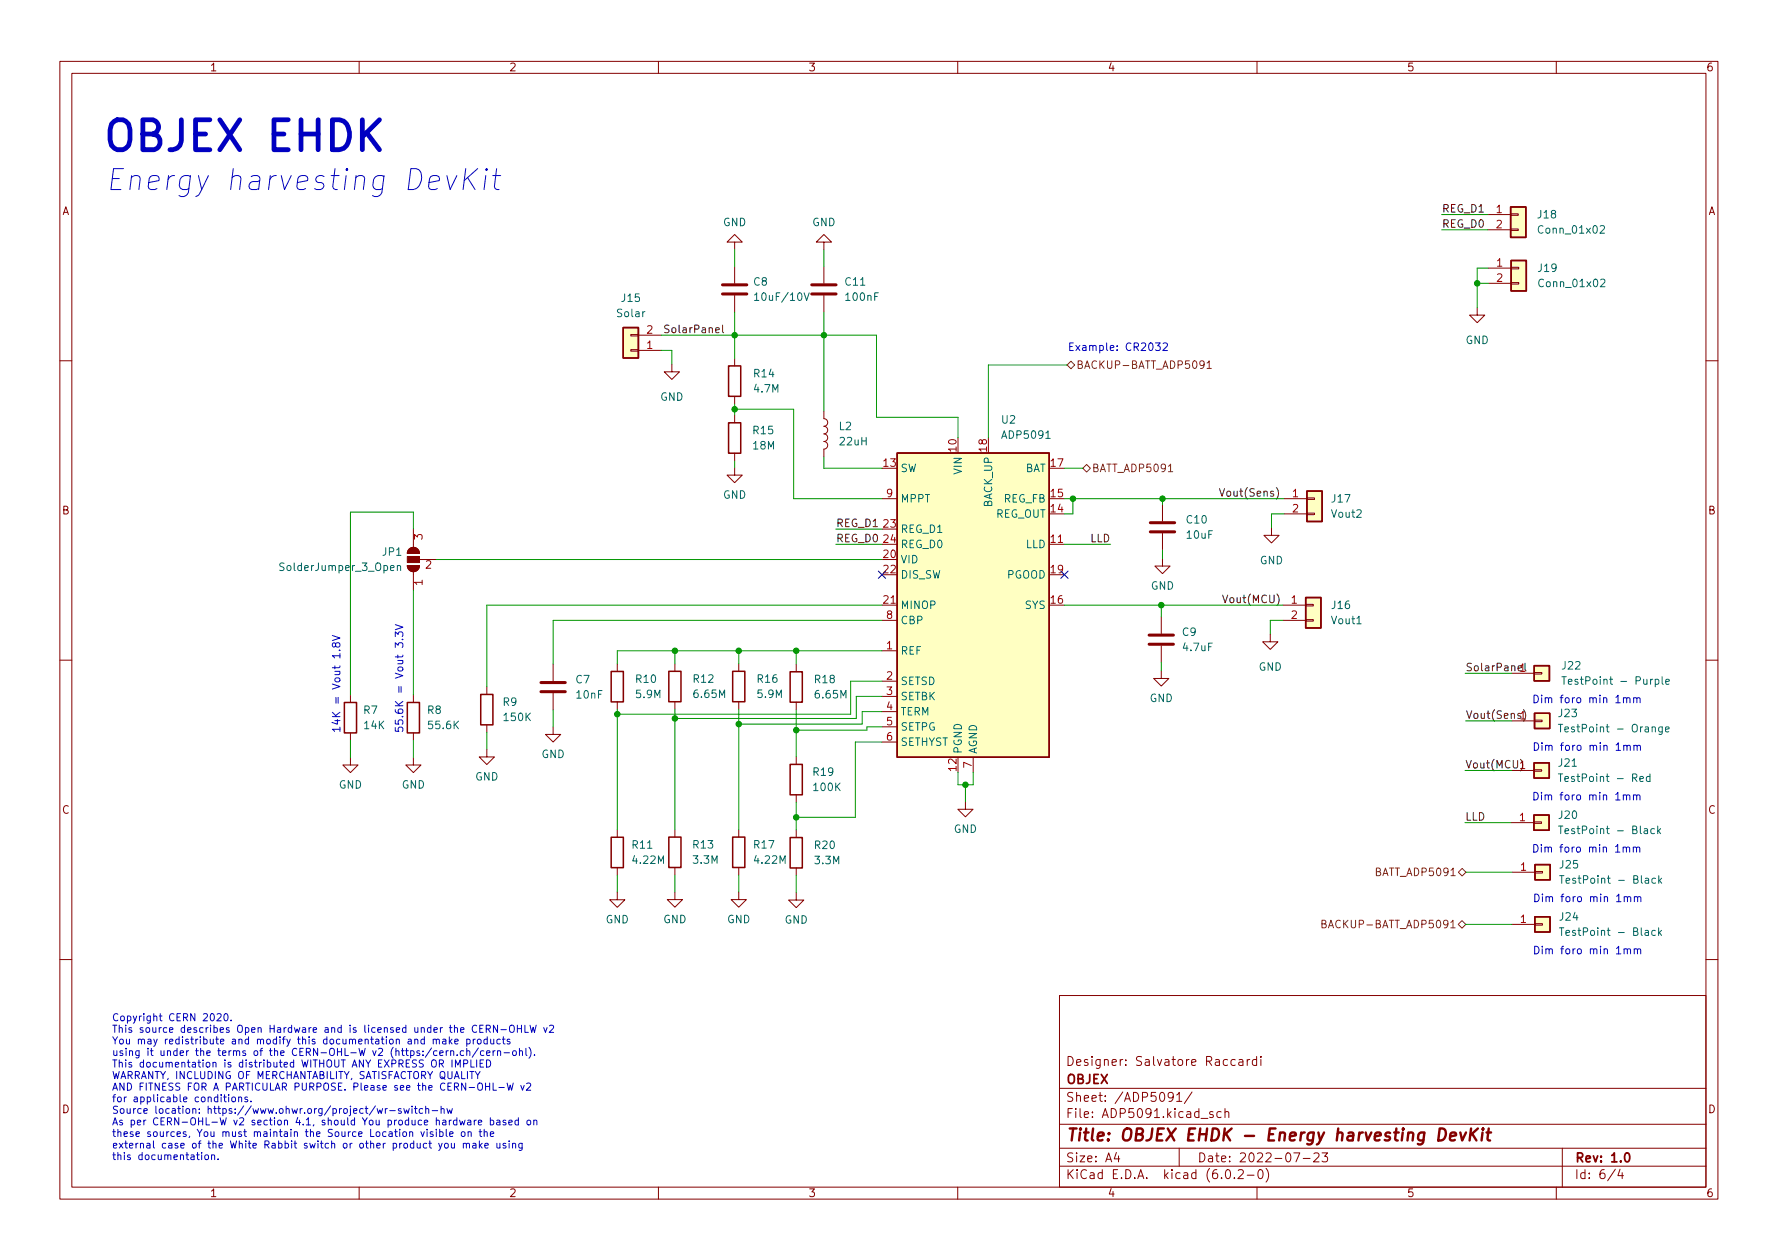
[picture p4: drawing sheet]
<svg xmlns="http://www.w3.org/2000/svg" width="297mm" height="210mm" viewBox="0 0 297 210" stroke-linecap="round" stroke-linejoin="round" font-family="sans-serif">
<g fill="none" stroke="#840000" stroke-width=".17">
<path d="M10 10.2h277v190.1h-277zM12 12.2h273v186.1h-273zM60 10.2v2M110 10.2v2M160 10.2v2M210 10.2v2M260 10.2v2M248.6 35.8h3.8M248.6 38.4h3.8M252.4 38.2h1.2v.3h-1.2zM252.4 35.7h1.2v.3h-1.2zM105.4 55.8h1.3v.3h-1.3z"/>
<path d="M105.4 58.4h1.3v.2h-1.3zM106.7 58.5h3.8M106.7 56h3.8M122.7 40.4h1.3l-1.3-1.2-1.2 1.2h1.2v1.3M122.7 44.5v2.8M122.7 49.3v2.8M122.7 59.8v1.3M137.6 40.4h1.3l-1.3-1.2-1.2 1.2h1.2v1.3M137.6 44.5v2.8M137.6 49.3v2.8M246.8 51.4v1.2h1.3l-1.3 1.3-1.3-1.3h1.3M248.6 44.8h3.9"/>
<path d="M248.6 47.3h3.9M252.5 47.2h1.2v.2h-1.2zM252.5 44.6h1.2v.3h-1.2zM10 60.2h2M112.2 60.8v1.3h1.3l-1.3 1.3-1.2-1.3h1.2M122.7 78.1v1.2h1.3l-1.3 1.3-1.2-1.3h1.2M122.7 66.2v1.3M122.7 69.3v1.3M122.7 75.7v1.3M137.6 68.7v1.2a.64 .64 0 0 1 .7 .7 .64 .64 0 0 1-.7 .6 .64 .64 0 0 1 .7 .6 .64 .64 0 0 1-.7 .7 .64 .64 0 0 1 .7 .6 .64 .64 0 0 1-.7 .6 .64 .64 0 0 1 .7 .7 .64 .64 0 0 1-.7 .6v1.3M285 60.2h2M68 94.5h2.1a1.02 1.02 0 0 1-1 1 1.02 1.02 0 0 1-1.1-1z"/>
<path d="M68.3 91.7a1.02 1.02 0 0 1 1.1-.2 1.02 1.02 0 0 1 .7 .9h-2.1zM69.1 88.4v3M69.1 95.5v3M70.1 93.4h2.8M147.3 83.3h2.6M175.3 90.9h2.5M194.2 93.3v1.2h1.3l-1.3 1.3-1.3-1.3h1.3M194.2 84.2v2.8M194.2 89.1v2.8M212.4 88.1v1.3h1.3l-1.3 1.3-1.2-1.3h1.2M214.5 83.3h3.8M214.5 85.8h3.8"/>
<path d="M218.3 85.7h1.3v.2h-1.3zM218.3 83.2h1.3v.2h-1.3zM10 110.2h2M58.5 116v1.3M69.1 116v1.3M81.3 114.7v1.3M92.4 110.9v2.8M92.4 115.8v2.8M103.1 110.9v1.2M103.1 117.2v1.3M112.8 110.8v1.3M112.8 117.2v1.3"/>
<path d="M123.4 110.8v1.3M123.4 117.2v1.3M133 110.9v1.3M133 117.3v1.2M147.3 108.7h2.6M147.3 113.8h2.6M147.3 101.1h2.6M147.3 116.3h2.6M147.3 118.8h2.6M147.3 103.6h2.6M194 112v1.3h1.3l-1.3 1.3-1.3-1.3h1.3M194 103v2.8"/>
<path d="M194 107.8v2.8M212.2 105.9v1.3h1.3l-1.3 1.3-1.3-1.3h1.3M214.3 101.1h3.8M214.3 103.6h3.8M218.1 103.5h1.3v.2h-1.3zM218.1 100.9h1.3v.3h-1.3zM252.5 112.4h3.8M256.3 112.3h1.3v.3h-1.3zM285 110.2h2M58.5 126.5v1.3h1.3l-1.3 1.2-1.2-1.2h1.2M58.5 122.4v1.3M69.1 126.5v1.3h1.2l-1.2 1.2-1.3-1.2h1.3"/>
<path d="M69.1 122.4v1.3M81.3 125.1v1.3h1.3l-1.3 1.3-1.2-1.3h1.2M81.3 121.1v1.2M92.4 121.4v1.3h1.3l-1.3 1.2-1.3-1.2h1.3M103.1 138.6v1.2M112.8 138.5v1.3M123.4 138.5v1.3M133 126.4v1.3M133 132.7v1.3M133 138.6v1.3M147.3 121.4h2.6M147.3 123.9h2.6"/>
<path d="M161.3 133.9v1.2h1.3l-1.3 1.3-1.3-1.3h1.3M162.6 126.5v2.5M252.5 137.4h3.8M252.5 128.7h3.8M252.6 120.4h3.8M256.3 137.3h1.2v.2h-1.2zM256.3 128.5h1.3v.3h-1.3zM256.4 120.3h1.2v.2h-1.2zM103.1 149v1.3h1.3l-1.3 1.2-1.2-1.2h1.2M103.1 144.9v1.3M112.8 149v1.2h1.2l-1.2 1.3-1.3-1.3h1.3M112.8 144.9v1.2"/>
<path d="M123.4 149v1.2h1.3l-1.3 1.3-1.3-1.3h1.3M123.4 144.9v1.2M133 149v1.3h1.3l-1.3 1.3-1.3-1.3h1.3M133 145v1.2M252.6 154.4h3.8M252.6 145.7h3.8M256.4 154.2h1.3v.3h-1.3zM256.4 145.5h1.3v.3h-1.3zM10 160.2h2M177 166.3h108v32h-108zM206.4 177l-.5-.1-.3 .3v.4l.2 .3h.6M207 177h.6v.9"/>
<path d="M207.6 177.3l-.5 .1a.29 .29 0 0 0-.2 .2 .29 .29 0 0 0 .2 .3h.5M208.4 176.9v1M208.8 176.9l-.3 .1-.1 .2M209.9 177l-.4-.1-.3 .3v.4l.2 .3h.5M209.9 176.4v1.5M210.6 176.4v.2M210.6 176.9v1M285 160.2h2M60 198.3v2M110 198.3v2M160 198.3v2M177 194.8h108"/>
<path d="M177 191.8h108M177 187.8h108M177 181.8h108M186.5 192.5l-.4 1h1M186.9 193v1M196 183.1l-.3 .3h-.3l-.3-.3v-.4l.2-.2 .4-.1 .2 .2a.99 .99 0 0 1-.3 1.3h-.3M196.6 182.9l.4-.5v1.5M196.6 183.9h.8M197 191.8v3M199.1 182.4l-1.2 1.9M202.6 185.7l-.3-.1-.2 .2v.3l.5 .1v.4h-.5M204 185.7l-.4-.1-.3 .3v.4l.1 .3h.6"/>
<path d="M204.6 185.8l.3-.2 .3 .1 .1 .9M204.6 185.1v1.5M204.9 195.4l.2-.1a.81 .81 0 0 1 .3 1.4l-.2 .1a.81 .81 0 0 1-.3-1.3zM206.2 196.7v.1M206.9 195.5l.2-.2h.3l.2 .2 .1 .3-.1 .2-.8 .8h.9M208.4 196.3h1.1M210 198.3v2M210.4 195.4l.1-.1a.81 .81 0 0 1 .4 1.4l-.3 .1a.81 .81 0 0 1-.3-1.3zM211.5 195.1a1.72 1.72 0 0 1 0 2.3M216.1 192.5h1l-.6 1.5M217.7 193.5h1.2M219.5 192.7l.2-.2h.4l.2 .2 .1 .3-.1 .2-.9 .8h1"/>
<path d="M220.9 192.5h.9l-.5 .6 .4 .1v.7l-.2 .1h-.4l-.2-.1M260 198.3v2M261 191.8v6.5M269.9 195.3l-1.3 1.9M270.6 195.3l-.3 1h.9M271 195.8v1"/>
</g>
<path d="M271.6 192.6l.2-.1a.81 .81 0 0 1 .3 1.4l-.2 .1a.81 .81 0 0 1-.3-1.3z" fill="none" stroke="#840000" stroke-width=".3"/>
<path d="M240.5 188.5h.5a1.02 1.02 0 0 1 .3 1.7l-.5 .3h-.5zM242.3 189.8l.9-.2v-.4l-.2-.1-.6 .1-.2 1 .3 .3 .5-.1M244 189.1l.3 1.4 .6-1.4M245.8 188.5l-.3 2M245.9 189.3l.8 1.2M246.9 188.5l-1.3 1.1M247.7 189.1l-.2 1.4M247.8 188.5l-.1 .1v.1l.1-.1v-.1l-.1 .2M248.3 189.1h.8M248.7 188.5l-.2 1.7 .1 .2 .3 .1" fill="none" stroke="#840000" stroke-width=".4"/>
<g fill="none" stroke="#840000" stroke-width=".25">
<path d="M252.4 34.6h2.5v5h-2.5zM104.1 54.7h2.6v5.1h-2.6zM252.5 43.5h2.5v5.1h-2.5zM121.7 70.6h2v5.1h-2zM121.7 61.1h2v5.1h-2zM149.9 75.7h25.4v50.8h-25.4zM218.1 99.8h2.6v5.1h-2.6zM218.3 82h2.6v5.1h-2.6zM57.5 117.3h2.1v5.1h-2.1zM68 117.3h2.1v5.1h-2.1zM80.3 116h2v5.1h-2zM102.1 112.1h2v5.1h-2z"/>
<path d="M111.7 112.1h2.1v5.1h-2.1zM122.4 112.1h2v5.1h-2zM132 112.2h2v5.1h-2zM256.3 111.2h2.6v2.5h-2.6zM256.4 119.1h2.5v2.6h-2.5zM102.1 139.8h2v5.1h-2zM111.7 139.8h2.1v5.1h-2.1zM122.4 139.8h2v5.1h-2zM132 127.7h2v5h-2zM132 139.9h2v5.1h-2zM256.3 136.1h2.5v2.6h-2.5zM256.3 127.4h2.5v2.5h-2.5z"/>
<path d="M256.4 153.1h2.6v2.5h-2.6zM256.4 144.4h2.6v2.5h-2.6z"/>
</g>
<g fill="#ffffc2" stroke="#ffffc2" stroke-width=".17">
<path d="M149.9 75.7h25.4v50.8h-25.4z"/>
<path d="M256.4 153.1h2.6v2.5h-2.6z"/>
<path d="M252.4 34.6h2.5v5h-2.5z"/>
<path d="M252.5 43.5h2.5v5.1h-2.5z"/>
<path d="M218.3 82h2.6v5.1h-2.6z"/>
<path d="M256.3 136.1h2.5v2.6h-2.5z"/>
<path d="M256.4 144.4h2.6v2.5h-2.6z"/>
<path d="M256.3 111.2h2.6v2.5h-2.6z"/>
<path d="M256.3 127.4h2.5v2.5h-2.5z"/>
<path d="M218.1 99.8h2.6v5.1h-2.6z"/>
<path d="M256.4 119.1h2.5v2.6h-2.5z"/>
<path d="M104.1 54.7h2.6v5.1h-2.6z"/>
</g>
<g fill="none" stroke="#006464" stroke-width=".17">
<path d="M267.3 37.8l.5-.1 .2 .1 .1 .2-.8 .9h.8M126.1 49.3l.3-.4v1.3M126.1 50.2h.7M134.3 48.9l.5 1.3 .4-1.3M267.4 46.7l.5-.1 .2 .1v.3l-.8 .9h.8M66.4 94.6l.2-.2 .3 .1v.8M66.4 94.4v.9M260.9 113h.8M261.3 113v1.3M276.5 113.5l.4-.1 .2 .3-.1 .5h-.5M277.7 113v1.1l.2 .2M278.3 113.9l.6-.2-.1-.2-.3-.1-.2 .2v.6h.5"/>
<path d="M260.3 129.2h.8M260.3 121h.8M260.4 138h.7M260.7 121v1.2M260.7 129.2v1.3M260.7 138v1.2M274 130.1l.6-.1-.1-.3h-.4l-.1 .1v.7h.5M275.6 129.7h-.3l-.3 .2 .2 .6h.4M275.6 129.2v1.3M276.4 138.4h-.4l-.2 .2 .1 .6h.5M276.9 138v1.2M277.1 138.7l.3 .5"/>
<path d="M277.4 138.4l-.5 .5M277.7 121.4v1l-.2 .3-.3-.1M277.7 121.4h-.4l-.2 .2 .1 .6h.5M278.2 121.8l.7-.1-.1-.3h-.4l-.2 .2 .1 .6h.5M260.5 154.9h.8M260.6 146.2h.7M260.9 154.9v1.3M260.9 146.2v1.3M276.6 155.4h-.4l-.3 .2 .2 .6h.5M276.6 146.7h-.4l-.2 .2 .1 .5h.5M277.1 154.9v1.3M277.1 146.2v1.3"/>
<path d="M277.2 155.7l.4 .5M277.2 147l.4 .5M277.6 155.4l-.5 .5M277.6 146.7l-.5 .4"/>
</g>
<path d="M120.7 49.1h4.1M120.7 47.6h4.1M135.6 49.1h4.1M135.6 47.6h4.1M192.2 88.8h4M192.2 87.3h4M90.4 115.5h4M90.4 114h4M192 107.6h4M192 106.1h4" fill="none" stroke="#840000" stroke-width=".51"/>
<g fill="#840000" stroke="#840000" stroke-width=".17">
<path d="M68 94.5h2.1a1.02 1.02 0 0 1-1 1 1.02 1.02 0 0 1-1.1-1z"/>
<path d="M68 92.9h2.1v1h-2.1z"/>
<path d="M68.3 91.7a1.02 1.02 0 0 1 1.1-.2 1.02 1.02 0 0 1 .7 .9h-2.1z"/>
</g>
<path d="M178.3 61l.6-.7 .7 .7-.7 .6zM180.9 78.2l.6-.6 .7 .6-.7 .6zM195.2 78.8h.7M201.2 60.8l-.3 .2h-.2l-.3-.2 .2-.5h.3l.2 .1a.84 .84 0 0 1-.3 1.1h-.2M201.7 60.6l.3-.3v1.2M201.7 61.5h.7M220.8 154.3l.6-.1 .1-.2-.1-.3h-.6v1.3h.5l.3-.3a.33 .33 0 0 0-.3-.4M243.6 145.7l.7-.7 .6 .7-.6 .6zM244.2 153.7l.7 .7-.7 .6-.6-.6z" fill="none" stroke="#725600" stroke-width=".17"/>
<path d="M119.6 55.1l.6-.1-.1-.2-.4-.1-.1 .2v.6h.5M120.7 54.3v1.1l.2 .2M203.7 81.6l.5 1.3 .4-1.3M204.3 99.4l.4 1.3 .4-1.3" fill="none" stroke="#0f0f0f" stroke-width=".17"/>
<g fill="none" stroke="#0000c2" stroke-width=".17">
<path d="M74.7 29.3l.5 2.4 1.1-2.4M77.8 28.2l-.4 3.5M78.1 29.7l1.3 2M79.8 28.2l-2.2 2M81.2 29.3l-.3 2.4M81.3 28.2l-.2 .1 .2 .2 .1-.2-.1-.1v.3M82.3 29.3h1.4M83 28.2l-.4 3 .1 .3 .7 .2M193 57.3h.8l-.4 .5 .4 .1v.5l-.2 .1-.6-.1M194.3 57.4l.5-.1 .2 .1v.2l-.7 .9h.7M55.5 106.1l1.3 .5-1.3 .4M56.1 107.6l.2-.3 .4 .1 .1 .2-.1 .4-.4 .1-.2-.2-.2-.5-.1-.1-.2 .2-.1 .3 .1 .2 .2 .1 .3-.3"/>
<path d="M56.7 108.6h.1M66 108.1v-.8l.5 .5 .1-.4h.6l.1 .2-.1 .5M66 106.3v-.8l.5 .4 .1-.3h.6l.1 .2-.1 .5M66 104.3l1.3 .4-1.3 .5M67.2 106.8h.1M271.2 116.6l.2-.1 .3 .1 .1 .8M271.2 116.5v.9M271.8 116.7l.1-.2 .3 .1 .1 .8M272.9 116.6l.2-.1 .3 .1 .1 .8M272.9 116.5v.9M273.5 116.7l.1-.2 .3 .1 .1 .8M271.2 132.9l.2-.2 .3 .1v.8"/>
<path d="M271.2 132.7v.9M271.3 124.6l.2-.1h.3v.8M271.3 124.5v.8M271.7 132.9l.2-.2 .3 .1 .1 .8M271.8 124.6l.2-.1h.3l.1 .8M272.9 132.9l.2-.2 .3 .1v.8M272.9 132.7v.9M273 124.6l.1-.1h.3l.1 .8M273 124.5v.8M273.4 132.9l.2-.2 .3 .1 .1 .8M273.5 124.6l.2-.1h.3l.1 .8M271.2 141.6l.2-.1h.3v.8"/>
<path d="M271.2 141.5v.8M271.3 158.6l.2-.1h.3l.1 .8M271.3 158.5v.8M271.3 149.9l.2-.2 .3 .1 .1 .8M271.3 149.7v.9M271.7 141.6l.2-.1h.3l.1 .8M271.9 158.6l.1-.1h.4v.8M271.9 149.9l.2-.2 .3 .1v.8M272.9 141.6l.1-.1h.3l.1 .8M272.9 141.5v.8M273 158.6l.2-.1h.3l.1 .8M273 158.5v.8"/>
<path d="M273 149.9l.2-.2 .3 .1 .1 .8M273 149.7v.9M273.4 141.6l.2-.1h.3l.1 .8M273.6 158.6l.1-.1h.3l.1 .8M273.6 149.9l.2-.2 .3 .1v.8M36.3 169.4l.4-.1 .2 .3-.7 .9h.7M37.5 169.4l.2-.1a.64 .64 0 0 1 .4 .6 .64 .64 0 0 1-.4 .6l-.2-.1-.1-.4zM38.6 170.4v.1M72.4 173.7l.1-.2 .3 .1 .1 .7M72.4 173.5v.8M72.9 173.7l.2-.2 .2 .1 .1 .7M73.5 175.9l.5-.1v-.3h-.4l-.1 .1v.6h.5"/>
<path d="M74 173.6h.4l.1 .7M74.5 173.8l-.4 .1-.2 .2 .2 .2h.4M74.5 175.5v.8M74.9 175.5l-.4 .2M75.1 173.1v1.2M75.2 173.9l.3 .4M75.3 175.6l.2-.1h.2l.1 .8M75.3 175.5v.8M75.5 173.5l-.4 .5M75.5 177v1.2M76 173.9l.5-.1v-.2l-.4-.1-.1 .2v.6h.5M76.1 178.2v-1.2l.4 .9 .4-.9v1.2"/>
<path d="M76.4 176.2v.1M77.5 175.5h-.4l-.2 .2 .1 .5h.5M77.5 177.6h.5l.1-.2v-.3l-.6-.1v1.2M78 173.6l.3-.1 .2 .3-.1 .5h-.4M78 175.6l.1-.1h.3l.1 .8M78 173.5v1.2M78 175.1v1.2M78.7 177v1.2h.5M79.1 173.5v.8M79.4 173.5l-.3 .3M79.4 178.9l.4 .7 .4-.7M79.6 177v1.2"/>
<path d="M79.8 179.6v.5M79.9 173.6l.2-.1 .3 .3v.3l-.3 .2h-.2l-.2-.2zM79.9 175l-1 1.6M80.1 171.8h.4M80.2 177.6h.4M80.7 171.2h-.6v1.2h.6M80.8 177h-.6v1.2h.6M80.8 175.5h-.3l-.2 .2 .1 .5h.4M81.2 171.8h.6l.1-.2v-.3l-.7-.1v1.2M81.3 175.9l.6-.1-.1-.3h-.3l-.2 .1v.6h.5M81.3 177a.61 .61 0 0 1 .7 .6 .61 .61 0 0 1-.7 .6zM81.4 173.6l-.3-.1-.3 .3 .1 .5h.5"/>
<path d="M81.4 173.1v1.2M81.5 171.8l.4 .6M82 173.5v.8h.3l.2-.1M82.4 175.5v.8M82.5 173.5v.8M82.7 175.5l-.3 .2M83.1 171.2v1.2l-.7-1.2v1.2M83.1 175.6l.2-.1h.3v.8M83.1 175.5v.8M83.6 173.6l-.4-.1-.2 .3 .1 .5h.5M83.7 172h.9M83.9 173.5h.5"/>
<path d="M84.1 173.1v1.1l.3 .1M84.2 175.8h.9M85.2 171.4l.2-.2a.4 .4 0 0 1 .5 .4v.4a.4 .4 0 0 1-.4 .4 .4 .4 0 0 1-.4-.4zM85.2 173.6l-.3-.1-.2 .2 .1 .2 .4 .1v.3h-.5M85.7 175.6l.2-.1 .3 .1 .1 .4-.2 .2-.2 .1-.2-.1zM86.4 171.8h.7M86.4 171.2v1.2M86.8 175.6l.1-.1h.3l.1 .8M86.8 175.1v1.2M87.1 171.2v1.2M87.7 171.2v1.2h.6M87.9 175.1v1l.1 .2"/>
<path d="M88.4 174.9a1.38 1.38 0 0 1 0 1.8M88.5 171.2l.3 1.2 .3-.8 .2 .8 .3-1.2M89.3 176.2v.1M90.8 171.6l.3 .8 .3-.8M91.8 171.3l.5-.1 .2 .4-.8 .8h.8M33.7 192.9v.8M34.3 193l.1-.1 .4 .1v.4l-.1 .2-.3 .1-.1-.2zM35.3 193l.2-.1h.3l.1 .8M35.3 192.9v.8M36.4 193.5v.2M37.3 183.2h.5M37.5 182.8v1l.3 .2"/>
<path d="M38.2 182.8v.1M38.2 183.2v.8M38.8 183.3l.1-.1 .4 .1v.5l-.1 .1-.3 .1-.1-.1zM39.9 183.3l.1-.1 .3 .1 .1 .7M39.9 183.2v.8M41.3 183.3l-.2-.1-.2 .2v.1l.4 .2v.2h-.4M41.9 183.9v.1M63 185.1l.2 .8 .3-.5 .2 .5 .2-.8M64.4 185.1v.8M64.7 185.1l-.3 .3M65.1 185.5h.9M67 185.2l-.3-.1-.2 .2 .1 .2 .4 .1v.3h-.5"/>
<path d="M67.5 185.1l.2 .8 .2-.5 .2 .5 .3-.8M68.8 184.7v.1M68.8 185.1v.8M69.2 185.1h.5M69.4 184.7v1.1l.3 .1M70.3 189l.3 .8 .3-.8M70.6 185.2l-.3-.1-.3 .3 .1 .5h.5M71.1 185.2l.2-.1 .3 .1v.7M71.1 184.7v1.2M71.3 189v.8M72.2 185.5h.9M72.3 189.1l-.3-.1-.1 .2v.1l.4 .2v.2h-.4"/>
<path d="M72.9 189v.8M73.3 190.9l.3 .8M73.5 189.1l.3-.1 .2 .2-.1 .5h-.4M73.5 188.6v1.2M73.7 185.2l.2-.1 .2 .1 .1 .7M73.7 184.7v1.2M73.9 190.9l-.4 1.1-.2 .1M74.3 191l.2-.1 .3 .1 .1 .5-.1 .2h-.3l-.2-.1zM74.5 188.6v1l.2 .2M74.7 185.1l.2 .8 .2-.5 .2 .5 .3-.8M75.1 189.4l.6-.1-.1-.2-.3-.1-.2 .2 .1 .5h.4M75.4 190.9l.1 .8h.2l.2-.1"/>
<path d="M75.9 190.9v.8M76.8 187.1l.2 .8 .2-.6 .3 .6 .2-.8M77.1 189.1l.2-.1 .3 .1 .1 .5-.1 .1-.3 .1-.2-.1zM77.4 191l.2-.1 .3 .1v.7M77.4 190.9v.8M77.9 191.1l.2-.2 .3 .1v.7M78.1 187.1h.5l.1 .8M78.2 189.1l.2-.1 .3 .1v.7M78.2 189v.8M78.7 187.4h-.4l-.2 .2 .2 .3 .4-.1M79 191h.5v.7M79.2 187.1v.8"/>
<path d="M79.5 191.2l-.4 .1-.2 .1 .2 .3h.4M79.6 187.1l-.4 .2M79.9 187.5l.6-.1-.1-.3h-.3l-.2 .1 .1 .6h.4M80 189h.5M80.1 190.5v1.2M80.2 188.6v1l.3 .2M80.2 191.3l.3 .4M80.5 190.9l-.4 .5M80.9 189.1l.2-.1 .2 .1 .1 .7M80.9 188.6v1.2M81 191.3l.6-.1-.1-.2-.3-.1-.2 .2 .1 .6h.4M81.1 180.9v1.2"/>
<path d="M81.1 181.4h.7M81.8 180.9v1.2M81.9 187.1h.4l.2 .2-.1 .5h-.5M81.9 189.4l.6-.1-.1-.2-.3-.1-.2 .2 .1 .5h.4M81.9 186.7v1.2M82.4 180.9v1.2h.5M83 187.1h.5v.8M83 190.9l.1 .8h.2l.2-.1M83.3 181.6h1M83.5 187.4h-.4l-.2 .2 .2 .3 .4-.1M83.5 190.9v.8M84.5 187.1h-.3l-.2 .1 .1 .2 .4 .1v.3h-.5"/>
<path d="M84.5 191l-.3-.1-.2 .2 .1 .2 .4 .1v.3h-.5M84.7 180.9l.3 1.2 .2-.9 .3 .9 .2-1.2M85 187.5l.6-.1-.1-.3h-.3l-.2 .1 .1 .6h.4M85.1 190.5v.1M85.1 190.9v.8M85.6 191l.2-.1 .3 .1v.7M85.6 190.9v.8M86.6 187.1h-.3l-.3 .2 .1 .5h.5M86.6 186.7v1.2M87 181.3l.3 .8 .3-.8M87.2 190.9v1l-.2 .2h-.3M87.2 191l-.3-.1-.2 .3 .1 .5h.4"/>
<path d="M88 181l.4-.1 .3 .3-.8 .9h.8M88.1 187.2l.2-.1 .3 .1 .1 .4-.2 .2-.2 .1-.2-.1zM89.2 187.2l.1-.1h.3l.1 .8M89.2 187.1v.8"/>
</g>
<g fill="none" stroke="#009600" stroke-width=".17">
<path d="M240.8 38.4h7.8M240.8 35.8h7.8M110.5 56h35.9v13.7h13.6v3.4M110.5 58.5h1.7v2.3M122.7 41.7v2.8M122.7 52.1v7.7M137.6 41.7v2.8M137.6 52.1v16.6M246.8 47.3h1.8M248.6 44.8h-1.8v6.6M122.7 67.5v1.8M122.7 77v1.1"/>
<path d="M122.7 68.3h9.9v15h14.7M137.6 76.3v1.9h9.7M177.8 78.2h3.1M178.3 61h-13.2v12.1M69.1 88.4v-2.9h-10.6v30.5M69.1 98.5v17.5M72.9 93.4h74.4M139.6 90.9h7.7M139.6 88.4h7.7M177.8 90.9h7.7M177.8 83.3h36.7M179.2 83.3v2.5h-1.4"/>
<path d="M194.2 83.3v.9M194.2 91.9v1.4M214.5 85.8h-2.1v2.3M92.4 118.6v2.8M103.1 118.5v20.1M112.8 108.7v2.1M112.8 118.5v20M123.4 108.7v2.1M123.4 118.5v20M133 108.7v2.2M133 118.5v7.9M147.3 108.7h-44.2v2.2"/>
<path d="M147.3 103.6h-54.9v7.3M147.3 101.1h-66v13.6M147.3 113.8h-5.2v5.5h-39M147.3 118.8h-3.3v2.1h-20.6M147.3 116.3h-4.2v3.7h-30.3M177.8 101.1h36.5M194 101.1v1.9M194 110.6v1.4M214.3 103.6h-2.1v2.3M244.8 112.4h7.7M58.5 123.7v2.8M69.1 123.7v2.8"/>
<path d="M81.3 122.3v2.8M133 134v4.6M147.3 121.4h-2.5v.5h-11.8M147.3 123.9h-4.4v12.6h-9.9M160 129v2.1h2.6v-2.1M161.3 131.1v2.8M244.7 137.4h7.8M244.8 128.7h7.7M244.8 120.4h7.8M103.1 146.2v2.8M112.8 146.1v2.9M123.4 146.1v2.9"/>
<path d="M133 146.2v2.8M244.9 154.4h7.7M244.9 145.7h7.7"/>
</g>
<path d="M146.7 95.4l1.3 1.2M148 95.4l-1.3 1.2M177.2 95.4l1.2 1.2M178.4 95.4l-1.2 1.2" fill="none" stroke="#000084" stroke-width=".17"/>
<g fill="#009600" stroke="#009600" stroke-width=".17">
<circle cx="246.8" cy="47.3" r=".46"/>
<circle cx="194.2" cy="83.3" r=".46"/>
<circle cx="137.6" cy="56" r=".46"/>
<circle cx="179.2" cy="83.3" r=".46"/>
<circle cx="133" cy="121.9" r=".46"/>
<circle cx="133" cy="136.5" r=".46"/>
<circle cx="123.4" cy="120.9" r=".46"/>
<circle cx="123.4" cy="108.7" r=".46"/>
<circle cx="112.8" cy="108.7" r=".46"/>
<circle cx="103.1" cy="119.3" r=".46"/>
<circle cx="112.8" cy="120" r=".46"/>
<circle cx="122.7" cy="68.3" r=".46"/>
<circle cx="122.7" cy="56" r=".46"/>
<circle cx="194" cy="101.1" r=".46"/>
<circle cx="161.3" cy="131.1" r=".46"/>
<circle cx="133" cy="108.7" r=".46"/>
</g>
<text font-size="7" fill="#0000c2" x="16.9" y="25.2">OBJEX EHDK</text>
<text font-size="4.9" fill="#0000c2" x="17.6" y="31.8">Energy harvesting DevKit</text>
<text font-size="2.8" fill="#840000" x="178" y="190.6">Title: OBJEX EHDK - Energy harvesting DevKit</text>
<g font-size="2.1" fill="#840000">
<text x="178" y="178">Designer: Salvatore Raccardi</text>
<text x="178" y="184">Sheet: /ADP5091/</text>
<text x="178" y="181">OBJEX</text>
<text x="178" y="186.7">File: ADP5091.kicad_sch</text>
<text x="178" y="196.9">KiCad E.D.A. kicad (6.0.2-0)</text>
<text x="178" y="194.1">Size: A4</text>
<text x="200" y="194.1">Date: 2022-07-23</text>
<text x="263" y="194.1">Rev: 1.0</text>
<text x="263" y="196.9">Id: 6/4</text>
</g>
<g font-size="1.8" fill="#840000">
<text x="35" y="11.9">1</text>
<text x="85" y="11.9">2</text>
<text x="135" y="11.9">3</text>
<text x="185" y="11.9">4</text>
<text x="235" y="11.9">5</text>
<text x="285" y="11.9">6</text>
<text x="10.3" y="35.9">A</text>
<text x="285.3" y="35.9">A</text>
<text x="10.3" y="85.9">B</text>
<text x="285.3" y="85.9">B</text>
<text x="10.3" y="135.9">C</text>
<text x="285.3" y="135.9">C</text>
<text x="10.3" y="185.9">D</text>
<text x="285.3" y="185.9">D</text>
<text x="35" y="199.9">1</text>
<text x="85" y="199.9">2</text>
<text x="135" y="199.9">3</text>
<text x="185" y="199.9">4</text>
<text x="235" y="199.9">5</text>
<text x="285" y="199.9">6</text>
</g>
<g font-size="1.8" fill="#0f0f0f">
<text x="240.8" y="35.5">REG_D1</text>
<text x="240.8" y="38">REG_D0</text>
<text x="110.7" y="55.6">SolarPanel</text>
<text x="204.6" y="82.9">Vout(Sens)</text>
<text x="139.6" y="88">REG_D1</text>
<text x="139.6" y="90.6">REG_D0</text>
<text x="182.1" y="90.6">LLD</text>
<text x="204.9" y="100.7">Vout(MCU)</text>
<text x="244.8" y="112.1">SolarPanel 1</text>
<text x="244.8" y="120">Vout(Sens)1</text>
<text x="244.8" y="128.3">Vout(MCU)1</text>
<text x="244.7" y="137">LLD</text>
</g>
<g font-size="1.8" fill="#a90000">
<text x="250" y="35.6">1</text>
<text x="250" y="38.1">2</text>
<text x="250.1" y="44.5">1</text>
<text x="250.1" y="47.1">2</text>
<text x="108.1" y="58.3">1</text>
<text x="108.1" y="55.7">2</text>
<text x="147.6" y="77.9">13</text>
<text x="159.8" y="75.4" transform="rotate(-90 159.8 75.4)">10</text>
<text x="164.9" y="75.4" transform="rotate(-90 164.9 75.4)">18</text>
<text x="175.6" y="77.9">17</text>
<text x="148.1" y="83">9</text>
<text x="175.6" y="83">15</text>
<text x="215.9" y="83">1</text>
<text x="147.6" y="88.1">23</text>
<text x="175.6" y="85.6">14</text>
<text x="215.9" y="85.6">2</text>
<text x="70.6" y="90.1" transform="rotate(-90 70.6 90.1)">3</text>
<text x="71.1" y="95">2</text>
<text x="147.6" y="93.2">20</text>
<text x="147.6" y="95.7">22</text>
<text x="147.6" y="90.6">24</text>
<text x="175.6" y="90.6">11</text>
<text x="175.6" y="95.7">19</text>
<text x="70.6" y="97.7" transform="rotate(-90 70.6 97.7)">1</text>
<text x="147.6" y="100.8">21</text>
<text x="175.6" y="100.8">16</text>
<text x="215.7" y="100.8">1</text>
<text x="148.1" y="103.3">8</text>
<text x="215.7" y="103.3">2</text>
<text x="148.1" y="108.4">1</text>
<text x="148.1" y="113.5">2</text>
<text x="148.1" y="116">3</text>
<text x="148.1" y="118.6">4</text>
<text x="148.1" y="121.1">5</text>
<text x="148.1" y="123.7">6</text>
<text x="159.8" y="128.7" transform="rotate(-90 159.8 128.7)">12</text>
<text x="162.3" y="128.2" transform="rotate(-90 162.3 128.2)">7</text>
<text x="253.9" y="137.1">1</text>
<text x="254" y="145.4">1</text>
<text x="254" y="154.1">1</text>
</g>
<g font-size="1.8" fill="#006464">
<text x="120.8" y="37.8">GND</text>
<text x="135.7" y="37.8">GND</text>
<text x="257" y="36.5">J18</text>
<text x="257.3" y="39">Conn_01x02</text>
<text x="125.9" y="47.7">C8</text>
<text x="141.3" y="47.7">C11</text>
<text x="257" y="45.4">J19</text>
<text x="257.4" y="47.9">Conn_01x02</text>
<text x="103.2" y="53">Solar</text>
<text x="103.9" y="50.4">J15</text>
<text x="126.7" y="50.2">10uF/10V</text>
<text x="141.4" y="50.2">100nF</text>
<text x="244.8" y="57.4">GND</text>
<text x="126" y="63">R14</text>
<text x="126.1" y="65.6">4.7M</text>
<text x="110.3" y="66.9">GND</text>
<text x="140.2" y="71.8">L2</text>
<text x="167.4" y="70.7">U2</text>
<text x="125.9" y="75.1">18M</text>
<text x="125.9" y="72.5">R15</text>
<text x="140.4" y="74.4">22uH</text>
<text x="167.6" y="73.3">ADP5091</text>
<text x="120.8" y="83.3">GND</text>
<text x="150.4" y="78.8">SW</text>
<text x="150.4" y="83.9">MPPT</text>
<text x="160.7" y="79.1" transform="rotate(-90 160.7 79.1)">VIN</text>
<text x="167.6" y="83.9">REG_FB</text>
<text x="171.1" y="78.8">BAT</text>
<text x="222.5" y="83.9">J17</text>
<text x="150.4" y="89">REG_D1</text>
<text x="165.8" y="84.7" transform="rotate(-90 165.8 84.7)">BACK_UP</text>
<text x="166.2" y="86.5">REG_OUT</text>
<text x="198.3" y="87.4">C10</text>
<text x="198.3" y="90">10uF</text>
<text x="222.5" y="86.5">Vout2</text>
<text x="47.2" y="95.3">SolderJumper_3_Open</text>
<text x="63.9" y="92.8">JP1</text>
<text x="150.4" y="94.1">VID</text>
<text x="150.4" y="91.5">REG_D0</text>
<text x="171.3" y="91.5">LLD</text>
<text x="210.5" y="94.2">GND</text>
<text x="150.4" y="101.7">MINOP</text>
<text x="150.4" y="96.6">DIS_SW</text>
<text x="168.2" y="96.6">PGOOD</text>
<text x="171.2" y="101.7">SYS</text>
<text x="192.2" y="98.5">GND</text>
<text x="222.5" y="101.7">J16</text>
<text x="150.4" y="104.2">CBP</text>
<text x="197.5" y="106.2">C9</text>
<text x="222.5" y="104.2">Vout1</text>
<text x="150.4" y="109.3">REF</text>
<text x="197.8" y="108.7">4.7uF</text>
<text x="210.3" y="112">GND</text>
<text x="261" y="111.8">J22</text>
<text x="60.8" y="119.2">R7</text>
<text x="71.4" y="119.2">R8</text>
<text x="84.1" y="117.9">R9</text>
<text x="96.2" y="114.1">C7</text>
<text x="96.4" y="116.7">10nF</text>
<text x="106.3" y="114">R10</text>
<text x="106.3" y="116.6">5.9M</text>
<text x="115.9" y="114">R12</text>
<text x="116.1" y="116.6">6.65M</text>
<text x="126.6" y="114">R16</text>
<text x="126.6" y="116.6">5.9M</text>
<text x="136.2" y="114.1">R18</text>
<text x="136.3" y="116.6">6.65M</text>
<text x="150.4" y="114.4">SETSD</text>
<text x="150.4" y="116.9">SETBK</text>
<text x="150.4" y="119.5">TERM</text>
<text x="192" y="117.2">GND</text>
<text x="260.4" y="119.8">J23</text>
<text x="262.4" y="114.3">TestPoint - Purple</text>
<text x="60.9" y="121.8">14K</text>
<text x="71.7" y="121.8">55.6K</text>
<text x="84.3" y="120.4">150K</text>
<text x="150.4" y="122">SETPG</text>
<text x="150.4" y="124.6">SETHYST</text>
<text x="160.7" y="126" transform="rotate(-90 160.7 126)">PGND</text>
<text x="163.2" y="126" transform="rotate(-90 163.2 126)">AGND</text>
<text x="261.7" y="122.3">TestPoint - Orange</text>
<text x="56.6" y="131.7">GND</text>
<text x="67.1" y="131.7">GND</text>
<text x="79.4" y="130.3">GND</text>
<text x="90.4" y="126.6">GND</text>
<text x="135.9" y="129.6">R19</text>
<text x="260.4" y="128">J21</text>
<text x="261.6" y="130.6">TestPoint - Red</text>
<text x="136" y="132.1">100K</text>
<text x="260.5" y="136.7">J20</text>
<text x="105.7" y="141.7">R11</text>
<text x="115.8" y="141.7">R13</text>
<text x="126" y="141.7">R17</text>
<text x="136.2" y="141.8">R20</text>
<text x="159.3" y="139.1">GND</text>
<text x="261.8" y="139.3">TestPoint - Black</text>
<text x="105.8" y="144.3">4.22M</text>
<text x="115.9" y="144.2">3.3M</text>
<text x="126.2" y="144.2">4.22M</text>
<text x="136.2" y="144.3">3.3M</text>
<text x="260.6" y="145">J25</text>
<text x="262" y="147.6">TestPoint - Black</text>
<text x="101.2" y="154.2">GND</text>
<text x="110.8" y="154.2">GND</text>
<text x="121.5" y="154.2">GND</text>
<text x="131.1" y="154.2">GND</text>
<text x="260.6" y="153.7">J24</text>
<text x="261.9" y="156.3">TestPoint - Black</text>
</g>
<g font-size="1.8" fill="#0000c2">
<text x="178.3" y="58.6">Example: CR2032</text>
<text x="255.9" y="117.4">Dim foro min 1mm</text>
<text x="56.9" y="122.5" transform="rotate(-90 56.9 122.5)">14K = Vout 1.8V</text>
<text x="67.4" y="122.5" transform="rotate(-90 67.4 122.5)">55.6K = Vout 3.3V</text>
<text x="256" y="125.4">Dim foro min 1mm</text>
<text x="255.9" y="133.7">Dim foro min 1mm</text>
<text x="255.9" y="142.4">Dim foro min 1mm</text>
<text x="256" y="150.6">Dim foro min 1mm</text>
<text x="256" y="159.4">Dim foro min 1mm</text>
</g>
<g font-size="1.8" fill="#725600">
<text x="179.7" y="61.6">BACKUP-BATT_ADP5091</text>
<text x="182.4" y="78.8">BATT_ADP5091</text>
<text x="230.1" y="146.3">BATT_ADP5091</text>
<text x="221.9" y="155">BACKUP-BATT_ADP5091</text>
</g>
<g font-size="1.7" fill="#0000c2">
<text x="18.6" y="170.5">Copyright CERN 2020.</text>
<text x="18.6" y="172.5">This source describes Open Hardware and is licensed under the CERN-OHLW v2</text>
<text x="18.6" y="174.4">You may redistribute and modify this documentation and make products</text>
<text x="18.6" y="176.3">using it under the terms of the CERN-OHL-W v2 (https:/cern.ch/cern-ohl).</text>
<text x="18.6" y="178.3">This documentation is distributed WITHOUT ANY EXPRESS OR IMPLIED</text>
<text x="18.6" y="180.2">WARRANTY, INCLUDING OF MERCHANTABILITY, SATISFACTORY QUALITY</text>
<text x="18.6" y="182.1">AND FITNESS FOR A PARTICULAR PURPOSE. Please see the CERN-OHL-W v2</text>
<text x="18.6" y="184.1">for applicable conditions.</text>
<text x="18.6" y="186">Source location: https://www.ohwr.org/project/wr-switch-hw</text>
<text x="18.6" y="187.9">As per CERN-OHL-W v2 section 4.1, should You produce hardware based on</text>
<text x="18.6" y="189.9">these sources, You must maintain the Source Location visible on the</text>
<text x="18.6" y="191.8">external case of the White Rabbit switch or other product you make using</text>
<text x="18.6" y="193.7">this documentation.</text>
</g>
</svg>
